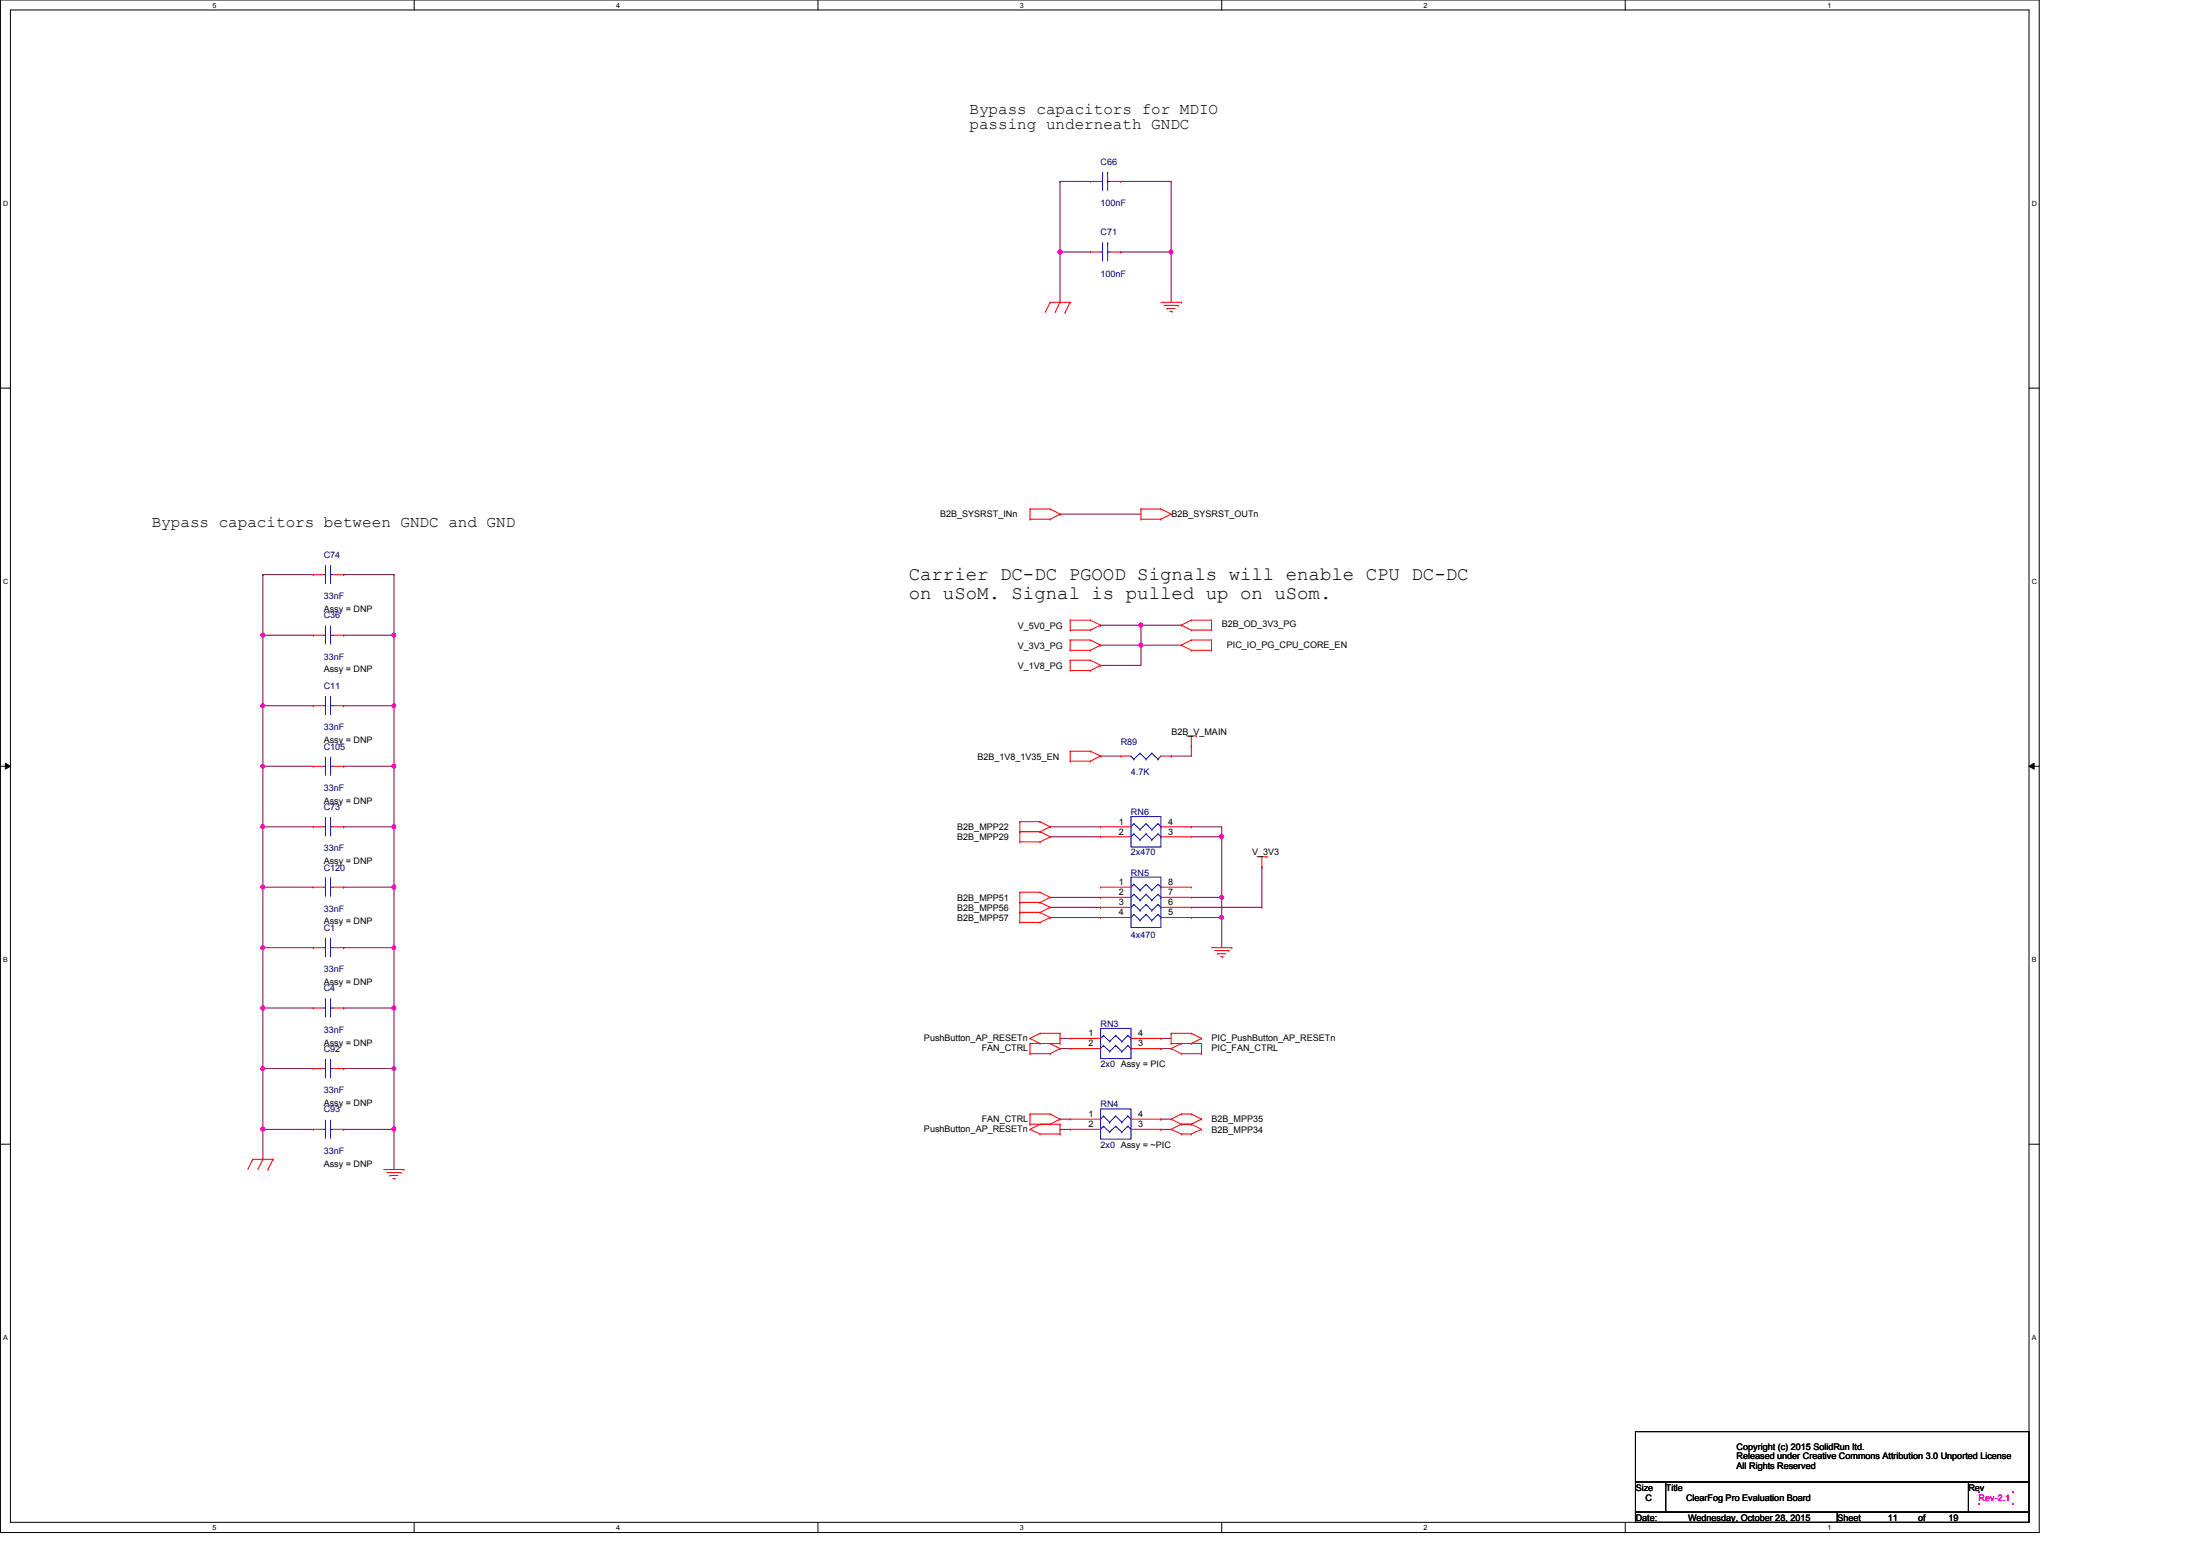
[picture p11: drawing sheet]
<svg xmlns="http://www.w3.org/2000/svg" width="420mm" height="297mm" viewBox="0 0 420 297" stroke-linecap="round" stroke-linejoin="round" font-family="sans-serif">
<path d="M.1 0h389v292.5h-389zM2 1.9h385.2v288.7h-385.2z" fill="none" stroke="#000" stroke-width=".19"/>
<g fill="#fff">
<path d="M40.6 .2h.7v1.5h-.7z"/>
<path d="M40.6 290.8h.7v1.5h-.7z"/>
</g>
<path d="M79 0v1.9M79 290.6v1.9" fill="none" stroke="#000" stroke-width=".19"/>
<g fill="#fff">
<path d="M117.6 .2h.8v1.5h-.8z"/>
<path d="M117.6 290.8h.8v1.5h-.8z"/>
</g>
<path d="M156.1 0v1.9M156.1 290.6v1.9" fill="none" stroke="#000" stroke-width=".19"/>
<g fill="#fff">
<path d="M194.6 .2h.8v1.5h-.8z"/>
<path d="M194.6 290.8h.8v1.5h-.8z"/>
</g>
<path d="M233.1 0v1.9M233.1 290.6v1.9" fill="none" stroke="#000" stroke-width=".19"/>
<g fill="#fff">
<path d="M271.7 .2h.7v1.5h-.7z"/>
<path d="M271.7 290.8h.7v1.5h-.7z"/>
</g>
<path d="M310.1 0v1.9M310.1 290.6v1.9" fill="none" stroke="#000" stroke-width=".19"/>
<g fill="#fff">
<path d="M348.7 .2h.8v1.5h-.8z"/>
<path d="M348.7 290.8h.8v1.5h-.8z"/>
<path d="M.6 38h1v1.5h-1z"/>
<path d="M387.7 38h1v1.5h-1z"/>
<path d="M.6 110.2h1v1.5h-1z"/>
<path d="M387.7 110.2h1v1.5h-1z"/>
</g>
<path d="M.1 74.1h1.9M387.2 74.1h1.9" fill="none" stroke="#000" stroke-width=".19"/>
<g fill="#fff">
<path d="M.6 182.3h.9v1.6h-.9z"/>
<path d="M387.7 182.3h.9v1.6h-.9z"/>
</g>
<path d="M.1 146.3h1.9M1 145.7l1 .6-1 .5zM387.2 146.3l1-.6v1.1zM387.2 146.3h1.9" fill="none" stroke="#000" stroke-width=".19"/>
<path d="M1 145.7l1 .6-1 .5zM387.2 146.3l1-.6v1.1z" fill="#000"/>
<g fill="#fff">
<path d="M.6 254.5h.9v1.5h-.9z"/>
<path d="M387.7 254.5h.9v1.5h-.9z"/>
</g>
<path d="M.1 218.4h1.9M387.2 218.4h1.9" fill="none" stroke="#000" stroke-width=".19"/>
<path d="M210 119.3h.1M210 119.3h15.4M217.7 119.3h.1M217.7 119.3v3.8h-7.7M210 123.1h.1M210 144.3h.1M210 144.3h3.9" fill="none" stroke="#800040" stroke-width=".19"/>
<circle cx="217.7" cy="119.3" r=".38" fill="#f0f"/>
<circle cx="217.7" cy="119.3" r=".38" fill="none" stroke="#f0f" stroke-width=".19"/>
<path d="M210 127h.1M217.7 123.1h.1M217.7 123.1v3.9h-7.7M217.7 123.1h7.7M223.5 144.3h.1M227.3 142.4h.1M227.3 142.4v1.9h-3.8" fill="none" stroke="#800040" stroke-width=".19"/>
<circle cx="217.7" cy="123.1" r=".37" fill="#f0f"/>
<circle cx="217.7" cy="123.1" r=".37" fill="none" stroke="#f0f" stroke-width=".19"/>
<g fill="none" stroke="#800040" stroke-width=".19">
<path d="M202.3 34.6h.1M202.3 34.6h5.8M202.3 34.6v13.5M202.3 98.1h.1M202.3 98.1h15.4M202.3 198.2h.1M202.3 198.2h1.9M221.5 198.2h.1M221.5 198.2h2M202.3 200.2h.1M202.3 215.6h.1M202.3 213.6h.1"/>
<path d="M202.3 200.2h1.9M202.3 213.6h1.9M202.3 215.6h1.9M221.5 200.2h.1M221.5 213.6h.1M221.5 215.6h.1M221.5 200.2h2M221.5 213.6h2M221.5 215.6h2"/>
</g>
<circle cx="202.3" cy="48.1" r=".38" fill="#f0f"/>
<circle cx="202.3" cy="48.1" r=".38" fill="none" stroke="#f0f" stroke-width=".19"/>
<path d="M223.5 34.6h.1M223.5 34.6v13.5M202.3 48.1h.1M202.3 48.1h5.8M202.3 48.1v9.6" fill="none" stroke="#800040" stroke-width=".19"/>
<circle cx="223.4" cy="48.1" r=".37" fill="#f0f"/>
<circle cx="223.4" cy="48.1" r=".37" fill="none" stroke="#f0f" stroke-width=".19"/>
<g fill="none" stroke="#800040" stroke-width=".19">
<path d="M213.9 34.6h.1M213.9 34.6h9.6M213.9 48.1h.1M213.9 48.1h9.6M223.5 48.1h.1M223.5 48.1v9.6M200.4 175.1h.1M200.4 175.1h9.6M227.3 175.1h5.8M227.3 173.2h13.5M227.3 171.3h5.8M233.1 175.1h.1"/>
<path d="M233.1 171.3h.1M233.1 171.3v9.6M240.8 165.5h.1M240.8 173.2h.1M240.8 165.5v7.7"/>
</g>
<circle cx="233.1" cy="175.1" r=".36" fill="#f0f"/>
<circle cx="233.1" cy="175.1" r=".36" fill="none" stroke="#f0f" stroke-width=".19"/>
<g fill="none" stroke="#800040" stroke-width=".19">
<path d="M200.4 157.8h.1M200.4 159.7h.1M200.4 157.8h9.6M200.4 159.7h9.6M227.3 157.8h.1M227.3 157.8h5.8v13.5M227.3 159.7h5.8M233.1 159.7h.1M200.4 171.3h9.6M200.4 173.2h9.6M210 171.3h.1M210 173.2h.1"/>
<path d="M233.1 171.3h.1"/>
</g>
<circle cx="233.1" cy="159.7" r=".37" fill="#f0f"/>
<circle cx="233.1" cy="159.7" r=".37" fill="none" stroke="#f0f" stroke-width=".19"/>
<circle cx="233.1" cy="171.3" r=".37" fill="#f0f"/>
<circle cx="233.1" cy="171.3" r=".37" fill="none" stroke="#f0f" stroke-width=".19"/>
<path d="M50.2 121.2h.1M50.2 121.2h9.6M65.6 121.2h.1M65.6 121.2h9.6M75.2 121.2h.1M75.2 121.2v13.5" fill="none" stroke="#800040" stroke-width=".19"/>
<circle cx="50.1" cy="121.2" r=".36" fill="#f0f"/>
<circle cx="50.1" cy="121.2" r=".36" fill="none" stroke="#f0f" stroke-width=".19"/>
<path d="M50.2 121.2h.1M50.2 121.2v13.5M65.6 134.7h.1M65.6 134.7h9.6" fill="none" stroke="#800040" stroke-width=".19"/>
<circle cx="75.2" cy="134.7" r=".36" fill="#f0f"/>
<circle cx="75.2" cy="134.7" r=".36" fill="none" stroke="#f0f" stroke-width=".19"/>
<path d="M75.2 134.7h.1M75.2 134.7v23.1M65.6 146.3h.1M65.6 146.3h9.6M75.2 146.3h.1" fill="none" stroke="#800040" stroke-width=".19"/>
<circle cx="75.2" cy="157.8" r=".37" fill="#f0f"/>
<circle cx="75.2" cy="157.8" r=".37" fill="none" stroke="#f0f" stroke-width=".19"/>
<circle cx="75.2" cy="146.2" r=".36" fill="#f0f"/>
<circle cx="75.2" cy="146.2" r=".36" fill="none" stroke="#f0f" stroke-width=".19"/>
<path d="M65.6 157.8h.1M65.6 157.8h9.6M75.2 157.8h.1M75.2 157.8v11.5h-9.6M65.6 169.3h.1" fill="none" stroke="#800040" stroke-width=".19"/>
<circle cx="75.2" cy="169.3" r=".36" fill="#f0f"/>
<circle cx="75.2" cy="169.3" r=".36" fill="none" stroke="#f0f" stroke-width=".19"/>
<path d="M75.2 169.3h.1M75.2 169.3v23.1M65.6 180.9h.1M65.6 180.9h9.6M75.2 180.9h.1" fill="none" stroke="#800040" stroke-width=".19"/>
<circle cx="75.2" cy="192.4" r=".37" fill="#f0f"/>
<circle cx="75.2" cy="192.4" r=".37" fill="none" stroke="#f0f" stroke-width=".19"/>
<circle cx="75.2" cy="180.9" r=".36" fill="#f0f"/>
<circle cx="75.2" cy="180.9" r=".36" fill="none" stroke="#f0f" stroke-width=".19"/>
<path d="M65.6 192.4h.1M65.6 192.4h9.6M75.2 192.4h.1M75.2 192.4v11.6h-9.6M65.6 204h.1" fill="none" stroke="#800040" stroke-width=".19"/>
<circle cx="75.2" cy="203.9" r=".36" fill="#f0f"/>
<circle cx="75.2" cy="203.9" r=".36" fill="none" stroke="#f0f" stroke-width=".19"/>
<path d="M65.6 215.6h.1M65.6 215.6h9.6M75.2 204h.1M75.2 215.6h.1M75.2 204v19.2" fill="none" stroke="#800040" stroke-width=".19"/>
<circle cx="75.2" cy="215.5" r=".36" fill="#f0f"/>
<circle cx="75.2" cy="215.5" r=".36" fill="none" stroke="#f0f" stroke-width=".19"/>
<path d="M50.2 215.6h.1M50.2 215.6h9.6M50.2 215.6v5.7" fill="none" stroke="#800040" stroke-width=".19"/>
<circle cx="50.1" cy="215.5" r=".36" fill="#f0f"/>
<circle cx="50.1" cy="215.5" r=".36" fill="none" stroke="#f0f" stroke-width=".19"/>
<path d="M50.2 204h.1M50.2 204h9.6" fill="none" stroke="#800040" stroke-width=".19"/>
<circle cx="50.1" cy="203.9" r=".36" fill="#f0f"/>
<circle cx="50.1" cy="203.9" r=".36" fill="none" stroke="#f0f" stroke-width=".19"/>
<path d="M50.2 192.4h.1M50.2 192.4h9.6M50.2 204h.1M50.2 204v11.6" fill="none" stroke="#800040" stroke-width=".19"/>
<circle cx="50.1" cy="192.4" r=".37" fill="#f0f"/>
<circle cx="50.1" cy="192.4" r=".37" fill="none" stroke="#f0f" stroke-width=".19"/>
<path d="M50.2 192.4h.1M50.2 180.9h.1M50.2 180.9v23.1M50.2 180.9h9.6" fill="none" stroke="#800040" stroke-width=".19"/>
<circle cx="50.1" cy="180.9" r=".36" fill="#f0f"/>
<circle cx="50.1" cy="180.9" r=".36" fill="none" stroke="#f0f" stroke-width=".19"/>
<path d="M50.2 169.3h.1M50.2 169.3h9.6" fill="none" stroke="#800040" stroke-width=".19"/>
<circle cx="50.1" cy="169.3" r=".36" fill="#f0f"/>
<circle cx="50.1" cy="169.3" r=".36" fill="none" stroke="#f0f" stroke-width=".19"/>
<path d="M50.2 157.8h.1M50.2 146.3h.1M50.2 146.3v34.6M50.2 157.8h9.6M50.2 146.3h9.6M50.2 169.3h.1" fill="none" stroke="#800040" stroke-width=".19"/>
<circle cx="50.1" cy="157.8" r=".37" fill="#f0f"/>
<circle cx="50.1" cy="157.8" r=".37" fill="none" stroke="#f0f" stroke-width=".19"/>
<circle cx="50.1" cy="146.2" r=".36" fill="#f0f"/>
<circle cx="50.1" cy="146.2" r=".36" fill="none" stroke="#f0f" stroke-width=".19"/>
<path d="M50.2 134.7h.1M50.2 134.7h9.6" fill="none" stroke="#800040" stroke-width=".19"/>
<circle cx="50.1" cy="134.7" r=".36" fill="#f0f"/>
<circle cx="50.1" cy="134.7" r=".36" fill="none" stroke="#f0f" stroke-width=".19"/>
<path d="M50.2 109.7h.1M50.2 109.7v11.5M50.2 109.7h9.6M65.6 109.7h.1M65.6 109.7h9.6M75.2 109.7h.1M75.2 109.7v11.5M50.2 134.7h.1M50.2 134.7v11.6" fill="none" stroke="#800040" stroke-width=".19"/>
<circle cx="75.2" cy="121.2" r=".36" fill="#f0f"/>
<circle cx="75.2" cy="121.2" r=".36" fill="none" stroke="#f0f" stroke-width=".19"/>
<g fill="none" stroke="#f00" stroke-width=".19">
<path d="M200.4 57.7h.1M200.4 57.7h3.8M200.4 57.7l-1 1.9M202.3 57.7h.1M202.3 57.7l-1 1.9M203.2 59.6h.1M204.2 57.7h.1M204.2 57.7l-1 1.9M221.5 57.7h3.9M222.1 58.3h2.7M222.7 58.9h.1M222.7 58.9h1.5"/>
<path d="M223.3 59.4h.4M223.7 59.4h.1M224.8 58.3h.1M225.4 57.7h.1M196.6 99.1h.1M196.6 97.2h.1M196.6 97.2v1.9M196.6 97.2h3.8M196.6 99.1h3.8M200.4 99.1h.1M200.4 97.2h.1M200.4 97.2l1.9 .9"/>
<path d="M202.3 98.1h.1M202.3 98.1l-1.9 1M217.7 99.1h.1M217.7 97.2h.1M217.7 97.2h3.8M217.7 99.1h3.8M217.7 97.2v1.9M221.5 97.2h.1M221.5 99.1h.1M221.5 97.2l2 .9M223.5 98.1h.1M223.5 98.1l-2 1"/>
<path d="M204.2 118.4h.1M204.2 118.4h3.9M204.2 118.4v1.9M208.1 118.4h.1M208.1 118.4l1.9 .9M210 119.3h.1M210 119.3l-1.9 1M225.4 119.3h.1M225.4 119.3l1.9 1M227.3 118.4h.1M227.3 118.4h3.9M227.3 118.4l-1.9 .9"/>
<path d="M231.2 118.4h.1M231.2 118.4v1.9M204.2 120.3h.1M204.2 124.1h.1M204.2 122.2h.1M204.2 128h.1M204.2 126h.1M204.2 120.3h3.9M204.2 122.2v1.9M204.2 126v2M204.2 122.2h3.9M204.2 124.1h3.9"/>
<path d="M204.2 126h3.9M204.2 128h3.9M208.1 120.3h.1M208.1 122.2h.1M208.1 124.1h.1M208.1 126h.1M208.1 128h.1M208.1 122.2l1.9 .9M208.1 126l1.9 1M210 123.1h.1M210 127h.1M210 123.1l-1.9 1"/>
<path d="M210 127l-1.9 1M225.4 123.1h.1M225.4 123.1l1.9 1M227.3 120.3h.1M227.3 124.1h.1M227.3 122.2h.1M227.3 120.3h3.9M227.3 122.2h3.9M227.3 124.1h3.9M227.3 122.2l-1.9 .9M231.2 120.3h.1M231.2 122.2h.1"/>
<path d="M231.2 124.1h.1M231.2 122.2v1.9M194.6 158.7h.1M194.6 156.8h.1M194.6 156.8h3.9M194.6 158.7h3.9M194.6 156.8v3.9M198.5 156.8h.1M198.5 158.7h.1M198.5 156.8l1.9 1M198.5 158.7l1.9 1M200.4 157.8h.1"/>
<path d="M200.4 159.7h.1M200.4 157.8l-1.9 .9M200.4 159.7l-1.9 1M204.2 145.3h.1M204.2 143.4h.1M204.2 143.4v1.9M204.2 143.4h3.9M204.2 145.3h3.9M208.1 143.4h.1M208.1 145.3h.1M208.1 143.4l1.9 .9M210 144.3h.1"/>
<path d="M210 144.3l-1.9 1M226.4 140.5h1.9M227.3 142.4h.1M227.3 140.5v1.9M228.3 140.5h.1M194.6 160.7h.1M194.6 172.3h.1M194.6 170.3h.1M194.6 176.1h.1M194.6 174.2h.1M194.6 170.3v5.8M194.6 160.7h3.9"/>
<path d="M194.6 170.3h3.9M194.6 172.3h3.9M194.6 174.2h3.9M194.6 176.1h3.9M198.5 160.7h.1M198.5 170.3h.1M198.5 172.3h.1M198.5 174.2h.1M198.5 176.1h.1M198.5 170.3l1.9 1M198.5 174.2l1.9 .9M198.5 172.3l1.9 .9"/>
<path d="M200.4 171.3h.1M200.4 175.1h.1M200.4 173.2h.1M200.4 171.3l-1.9 1M200.4 175.1l-1.9 1M200.4 173.2l-1.9 1M239.9 163.5h1.9M240.8 165.5h.1M240.8 163.5v2M241.8 163.5h.1M196.6 198.2h.1M196.6 199.2h.1"/>
<path d="M196.6 199.2h5.7M196.6 198.2l1.9 1M196.6 199.2v1.9M198.5 199.2h.1M198.5 197.2h.1M198.5 197.2l-1.9 1M198.5 197.2h3.8M200.4 199.2h.1M200.4 199.2l1.9 1M202.3 197.2h.1M202.3 199.2h.1M202.3 197.2v2"/>
<path d="M223.5 197.2h.1M223.5 199.2h.1M223.5 199.2h5.8M223.5 197.2h3.8M223.5 197.2v2M225.4 199.2h.1M225.4 199.2l-1.9 1M227.3 199.2h.1M227.3 197.2h.1M227.3 197.2l2 1M229.3 198.2h.1M229.3 199.2h.1"/>
<path d="M229.3 198.2l-2 1M229.3 199.2v1.9M231.2 180.9h3.9M231.8 181.4h2.7M232.4 182h.1M232.4 182h1.5M232.9 182.6h.4M233.3 182.6h.1M234.5 181.4h.1M235.1 180.9h.1M196.6 201.1h.1M196.6 215.6h.1"/>
<path d="M196.6 214.6h.1M196.6 212.6h.1M196.6 201.1h3.8M196.6 212.6v2M196.6 214.6h5.7M196.6 212.6h3.8M196.6 215.6l1.9 .9M198.5 216.5h.1M198.5 214.6h.1M198.5 216.5h3.8M198.5 214.6l-1.9 1M200.4 201.1h.1"/>
<path d="M200.4 212.6h.1M200.4 214.6h.1M200.4 212.6l1.9 1M202.3 200.2h.1M202.3 214.6h.1M202.3 216.5h.1M202.3 213.6h.1M202.3 214.6v1.9M202.3 200.2l-1.9 .9M202.3 213.6l-1.9 1M223.5 215.6h.1M223.5 200.2h.1"/>
<path d="M223.5 213.6h.1M223.5 215.6l1.9 .9M223.5 200.2l1.9 .9M223.5 213.6l1.9 1M225.4 214.6h.1M225.4 216.5h.1M225.4 201.1h.1M225.4 212.6h.1M225.4 201.1h3.9M225.4 214.6l-1.9 1M225.4 214.6h1.9M225.4 216.5h1.9"/>
<path d="M225.4 212.6l-1.9 1M225.4 212.6h1.9M227.3 214.6h.1M227.3 216.5h.1M227.3 212.6h.1M227.3 214.6l2 1M227.3 212.6l2 1M229.3 215.6h.1M229.3 201.1h.1M229.3 213.6h.1M229.3 215.6l-2 .9M229.3 213.6l-2 1"/>
<path d="M48.2 221.3h.1M48.2 221.3l-.9 1.9M48.2 221.3h3.9M50.2 221.3h.1M50.2 221.3l-1 1.9M51.1 223.2h.1M52.1 221.3h.1M52.1 221.3l-1 1.9M73.2 223.2h3.9M73.8 223.8h2.7M74.4 224.4h.1M74.4 224.4h1.5"/>
<path d="M75 225h.4M75.4 225h.1M76.5 223.8h.1M77.1 223.2h.1"/>
</g>
<path d="M312.1 273.3h75.1v9.6h-75.1zM312.1 282.9h5.7v5.7h-5.7zM312.1 288.6h38.5v2h-38.5zM317.8 282.9h57.8v5.7h-57.8zM350.6 288.6h36.6v2h-36.6zM375.6 282.9h11.6v5.7h-11.6z" fill="none" stroke="#000" stroke-width=".19"/>
<g fill="#f0f">
<path d="M377.4 284.6h.3v.4h-.3z"/>
<path d="M384 284.6h.3v.4h-.3z"/>
<path d="M384 287h.3v.3h-.3z"/>
<path d="M377.4 287h.3v.3h-.3z"/>
</g>
<path d="M312.1 273.3h75.1v9.6h-75.1zM312.1 282.9h5.7v5.7h-5.7zM312.1 288.6h38.5v2h-38.5zM317.8 282.9h57.8v5.7h-57.8zM350.6 288.6h36.6v2h-36.6zM375.6 282.9h11.6v5.7h-11.6z" fill="none" stroke="#000" stroke-width=".19"/>
<g fill="#f0f">
<path d="M377.4 284.6h.3v.4h-.3z"/>
<path d="M384 284.6h.3v.4h-.3z"/>
<path d="M384 287h.3v.3h-.3z"/>
<path d="M377.4 287h.3v.3h-.3z"/>
</g>
<path d="M312.1 273.3h75.1v9.6h-75.1zM312.1 282.9h5.7v5.7h-5.7zM312.1 288.6h38.5v2h-38.5zM317.8 282.9h57.8v5.7h-57.8zM350.6 288.6h36.6v2h-36.6zM375.6 282.9h11.6v5.7h-11.6z" fill="none" stroke="#000" stroke-width=".19"/>
<g fill="#f0f">
<path d="M377.4 284.6h.3v.4h-.3z"/>
<path d="M384 284.6h.3v.4h-.3z"/>
<path d="M384 287h.3v.3h-.3z"/>
<path d="M377.4 287h.3v.3h-.3z"/>
</g>
<g fill="none" stroke="#00f" stroke-width=".19">
<path d="M210 34.6h.4M210.4 34.6h.1M210.4 32.9h.1M210.4 32.9v3.5M211.4 32.9h.1M211.4 34.6h.1M211.4 32.9v3.5M211.4 34.6h.5M210 48.1h.4M210.4 48.1h.1M210.4 46.4h.1M210.4 46.4v3.4"/>
<path d="M211.4 46.4h.1M211.4 48.1h.1M211.4 48.1h.5M211.4 46.4v3.4M61.7 109.7h.4M62.1 119.5h.1M62.1 109.7h.1M62.1 108h.1M62.1 108v3.4M62.1 119.5v3.4M63.1 119.5h.1M63.1 108h.1"/>
<path d="M63.1 109.7h.1M63.1 108v3.4M63.1 119.5v3.4M63.1 109.7h.5M61.7 134.7h.4M61.7 121.2h.4M62.1 134.7h.1M62.1 133h.1M62.1 121.2h.1M62.1 133v3.4M63.1 133h.1M63.1 134.7h.1"/>
<path d="M63.1 121.2h.1M63.1 133v3.4M63.1 134.7h.5M63.1 121.2h.5M61.7 146.3h.4M61.7 157.8h.4M62.1 146.3h.1M62.1 144.5h.1M62.1 157.8h.1M62.1 156.1h.1M62.1 144.5v3.5M62.1 156.1v3.5"/>
<path d="M63.1 144.5h.1M63.1 146.3h.1M63.1 156.1h.1M63.1 157.8h.1M63.1 146.3h.5M63.1 144.5v3.5M63.1 156.1v3.5M63.1 157.8h.5M215.8 155.9h5.7v5.8h-5.7zM215.8 144.3h.1M215.8 144.3l.6 .6M216.4 144.9h.1"/>
<path d="M216.4 157.2h.1M216.4 159.2h.1M216.4 157.2l-.6 .6M216.4 157.2l1.2 1.2M216.4 159.2l1.2 1.1M216.4 159.2l-.6 .5M217.6 143.8h.1M217.6 158.4h.1M217.6 143.8l1.1 1.1M217.6 143.8l-1.2 1.1M218.7 144.9h.1M218.7 157.2h.1"/>
<path d="M218.7 159.2h.1M218.7 157.2l-1.1 1.2M218.7 157.2l1.1 1.2M218.7 159.2l1.1 1.1M218.7 159.2l-1.1 1.1M219.8 143.8h.1M219.8 158.4h.1M219.8 143.8l1.2 1.1M219.8 143.8l-1.1 1.1M221 144.9h.1M221 157.2h.1M221 159.2h.1"/>
<path d="M221 157.2l-1.2 1.2M221 157.2l.5 .6M221 159.2l.5 .5M221 159.2l-1.2 1.1M221.5 157.8h.1M221.5 159.7h.1M221.5 144.3l-.5 .6M61.7 169.3h.4M62.1 179.2h.1M62.1 169.3h.1M62.1 167.6h.1M62.1 167.6v3.5"/>
<path d="M62.1 179.2v3.4M63.1 179.2h.1M63.1 167.6h.1M63.1 169.3h.1M63.1 167.6v3.5M63.1 179.2v3.4M63.1 169.3h.5M215.8 167.4h5.7v9.6h-5.7zM216.4 168.8h.1M216.4 170.7h.1M216.4 172.6h.1M216.4 174.5h.1"/>
<path d="M216.4 168.8l1.2 1.1M216.4 168.8l-.6 .5M216.4 170.7l1.2 1.1M216.4 170.7l-.6 .6M216.4 172.6l1.2 1.2M216.4 172.6l-.6 .6M216.4 174.5l1.2 1.2M216.4 174.5l-.6 .6M217.6 160.3h.1M217.6 169.9h.1M217.6 171.8h.1M217.6 173.8h.1"/>
<path d="M217.6 175.7h.1M218.7 168.8h.1M218.7 170.7h.1M218.7 172.6h.1M218.7 174.5h.1M218.7 168.8l1.1 1.1M218.7 168.8l-1.1 1.1M218.7 170.7l1.1 1.1M218.7 170.7l-1.1 1.1M218.7 172.6l1.1 1.2M218.7 172.6l-1.1 1.2M218.7 174.5l1.1 1.2"/>
<path d="M218.7 174.5l-1.1 1.2M219.8 160.3h.1M219.8 169.9h.1M219.8 171.8h.1M219.8 173.8h.1M219.8 175.7h.1M221 168.8h.1M221 170.7h.1M221 172.6h.1M221 174.5h.1M221 168.8l.5 .5M221 168.8l-1.2 1.1"/>
<path d="M221 170.7l.5 .6M221 170.7l-1.2 1.1M221 172.6l.5 .6M221 172.6l-1.2 1.2M221 174.5l.5 .6M221 174.5l-1.2 1.2M221.5 169.3h.1M221.5 171.3h.1M221.5 173.2h.1M221.5 175.1h.1M61.7 192.4h.4M61.7 180.9h.4"/>
<path d="M62.1 192.4h.1M62.1 190.7h.1M62.1 180.9h.1M62.1 190.7v3.4M63.1 190.7h.1M63.1 192.4h.1M63.1 180.9h.1M63.1 190.7v3.4M63.1 192.4h.5M63.1 180.9h.5M210 196.3h5.8v5.8h-5.8zM210.6 197.7h.1"/>
<path d="M210.6 199.6h.1M210.6 197.7l-.6 .5M210.6 197.7l1.2 1.1M210.6 199.6l1.2 1.1M210.6 199.6l-.6 .6M211.8 198.8h.1M212.9 197.7h.1M212.9 199.6h.1M212.9 197.7l-1.1 1.1M212.9 197.7l1.2 1.1M212.9 199.6l1.2 1.1M212.9 199.6l-1.1 1.1"/>
<path d="M214.1 198.8h.1M215.2 197.7h.1M215.2 199.6h.1M215.2 197.7l-1.1 1.1M215.2 197.7l.6 .5M215.2 199.6l.6 .6M215.2 199.6l-1.1 1.1M215.8 198.2h.1M61.7 215.6h.4M61.7 204h.4M62.1 215.6h.1M62.1 213.8h.1"/>
<path d="M62.1 204h.1M62.1 202.2h.1M62.1 202.2v3.5M62.1 213.8v3.5M63.1 213.8h.1M63.1 215.6h.1M63.1 202.2h.1M63.1 204h.1M63.1 202.2v3.5M63.1 213.8v3.5M63.1 215.6h.5M63.1 204h.5"/>
<path d="M210 211.7h5.8v5.7h-5.8zM210.6 213h.1M210.6 215h.1M210.6 213l-.6 .6M210.6 213l1.2 1.2M210.6 215l1.2 1.1M210.6 215l-.6 .6M211.8 200.7h.1M211.8 214.2h.1M211.8 216.1h.1M212.9 213h.1M212.9 215h.1"/>
<path d="M212.9 213l-1.1 1.2M212.9 213l1.2 1.2M212.9 215l1.2 1.1M212.9 215l-1.1 1.1M214.1 200.7h.1M214.1 214.2h.1M214.1 216.1h.1M215.2 213h.1M215.2 215h.1M215.2 213l-1.1 1.2M215.2 213l.6 .6M215.2 215l.6 .6"/>
<path d="M215.2 215l-1.1 1.1M215.8 200.2h.1M215.8 213.6h.1M215.8 215.6h.1"/>
</g>
<g fill="none" stroke="#f00" stroke-width=".19">
<path d="M208.1 34.6h.1M208.1 34.6h1.9M211.9 34.6h2M213.9 34.6h.1M208.1 48.1h.1M208.1 48.1h1.9M211.9 48.1h2M213.9 48.1h.1M59.8 109.7h.1M59.8 109.7h1.9M63.6 109.7h2M65.6 109.7h.1"/>
<path d="M59.8 134.7h.1M59.8 121.2h.1M59.8 134.7h1.9M59.8 121.2h1.9M63.6 134.7h2M63.6 121.2h2M65.6 134.7h.1M65.6 121.2h.1M59.8 146.3h.1M59.8 157.8h.1M59.8 146.3h1.9M59.8 157.8h1.9"/>
<path d="M63.6 146.3h2M63.6 157.8h2M65.6 146.3h.1M65.6 157.8h.1M210 157.8h.1M210 159.7h.1M210 157.8h5.8M210 159.7h5.8M213.9 144.3h.1M213.9 144.3h1.9M221.5 144.3h2M221.5 157.8h5.8"/>
<path d="M221.5 159.7h5.8M223.5 144.3h.1M227.3 159.7h.1M227.3 157.8h.1M59.8 169.3h.1M59.8 169.3h1.9M63.6 169.3h2M65.6 169.3h.1M210 169.3h.1M210 171.3h.1M210 173.2h.1M210 175.1h.1"/>
<path d="M210 169.3h5.8M210 171.3h5.8M210 173.2h5.8M210 175.1h5.8M221.5 169.3h5.8M221.5 171.3h5.8M221.5 173.2h5.8M221.5 175.1h5.8M227.3 175.1h.1M227.3 173.2h.1M227.3 171.3h.1M227.3 169.3h.1"/>
<path d="M59.8 192.4h.1M59.8 180.9h.1M59.8 192.4h1.9M59.8 180.9h1.9M63.6 192.4h2M63.6 180.9h2M65.6 192.4h.1M65.6 180.9h.1M204.2 198.2h.1M204.2 198.2h5.8M215.8 198.2h5.7M221.5 198.2h.1"/>
<path d="M59.8 215.6h.1M59.8 204h.1M59.8 215.6h1.9M59.8 204h1.9M63.6 215.6h2M63.6 204h2M65.6 215.6h.1M65.6 204h.1M204.2 200.2h.1M204.2 213.6h.1M204.2 215.6h.1M204.2 215.6h5.8"/>
<path d="M204.2 200.2h5.8M204.2 213.6h5.8M215.8 215.6h5.7M215.8 200.2h5.7M215.8 213.6h5.7M221.5 200.2h.1M221.5 215.6h.1M221.5 213.6h.1"/>
</g>
<circle cx="217.7" cy="119.3" r=".38" fill="#f0f"/>
<circle cx="217.7" cy="119.3" r=".38" fill="none" stroke="#f0f" stroke-width=".19"/>
<circle cx="217.7" cy="123.1" r=".37" fill="#f0f"/>
<circle cx="217.7" cy="123.1" r=".37" fill="none" stroke="#f0f" stroke-width=".19"/>
<circle cx="202.3" cy="48.1" r=".38" fill="#f0f"/>
<circle cx="202.3" cy="48.1" r=".38" fill="none" stroke="#f0f" stroke-width=".19"/>
<circle cx="223.4" cy="48.1" r=".37" fill="#f0f"/>
<circle cx="223.4" cy="48.1" r=".37" fill="none" stroke="#f0f" stroke-width=".19"/>
<circle cx="233.1" cy="175.1" r=".36" fill="#f0f"/>
<circle cx="233.1" cy="175.1" r=".36" fill="none" stroke="#f0f" stroke-width=".19"/>
<circle cx="233.1" cy="159.7" r=".37" fill="#f0f"/>
<circle cx="233.1" cy="159.7" r=".37" fill="none" stroke="#f0f" stroke-width=".19"/>
<circle cx="233.1" cy="171.3" r=".37" fill="#f0f"/>
<circle cx="233.1" cy="171.3" r=".37" fill="none" stroke="#f0f" stroke-width=".19"/>
<circle cx="50.1" cy="121.2" r=".36" fill="#f0f"/>
<circle cx="50.1" cy="121.2" r=".36" fill="none" stroke="#f0f" stroke-width=".19"/>
<circle cx="75.2" cy="134.7" r=".36" fill="#f0f"/>
<circle cx="75.2" cy="134.7" r=".36" fill="none" stroke="#f0f" stroke-width=".19"/>
<circle cx="75.2" cy="157.8" r=".37" fill="#f0f"/>
<circle cx="75.2" cy="157.8" r=".37" fill="none" stroke="#f0f" stroke-width=".19"/>
<circle cx="75.2" cy="146.2" r=".36" fill="#f0f"/>
<circle cx="75.2" cy="146.2" r=".36" fill="none" stroke="#f0f" stroke-width=".19"/>
<circle cx="75.2" cy="169.3" r=".36" fill="#f0f"/>
<circle cx="75.2" cy="169.3" r=".36" fill="none" stroke="#f0f" stroke-width=".19"/>
<circle cx="75.2" cy="192.4" r=".37" fill="#f0f"/>
<circle cx="75.2" cy="192.4" r=".37" fill="none" stroke="#f0f" stroke-width=".19"/>
<circle cx="75.2" cy="180.9" r=".36" fill="#f0f"/>
<circle cx="75.2" cy="180.9" r=".36" fill="none" stroke="#f0f" stroke-width=".19"/>
<circle cx="75.2" cy="203.9" r=".36" fill="#f0f"/>
<circle cx="75.2" cy="203.9" r=".36" fill="none" stroke="#f0f" stroke-width=".19"/>
<circle cx="75.2" cy="215.5" r=".36" fill="#f0f"/>
<circle cx="75.2" cy="215.5" r=".36" fill="none" stroke="#f0f" stroke-width=".19"/>
<circle cx="50.1" cy="215.5" r=".36" fill="#f0f"/>
<circle cx="50.1" cy="215.5" r=".36" fill="none" stroke="#f0f" stroke-width=".19"/>
<circle cx="50.1" cy="203.9" r=".36" fill="#f0f"/>
<circle cx="50.1" cy="203.9" r=".36" fill="none" stroke="#f0f" stroke-width=".19"/>
<circle cx="50.1" cy="192.4" r=".37" fill="#f0f"/>
<circle cx="50.1" cy="192.4" r=".37" fill="none" stroke="#f0f" stroke-width=".19"/>
<circle cx="50.1" cy="180.9" r=".36" fill="#f0f"/>
<circle cx="50.1" cy="180.9" r=".36" fill="none" stroke="#f0f" stroke-width=".19"/>
<circle cx="50.1" cy="169.3" r=".36" fill="#f0f"/>
<circle cx="50.1" cy="169.3" r=".36" fill="none" stroke="#f0f" stroke-width=".19"/>
<circle cx="50.1" cy="157.8" r=".37" fill="#f0f"/>
<circle cx="50.1" cy="157.8" r=".37" fill="none" stroke="#f0f" stroke-width=".19"/>
<circle cx="50.1" cy="146.2" r=".36" fill="#f0f"/>
<circle cx="50.1" cy="146.2" r=".36" fill="none" stroke="#f0f" stroke-width=".19"/>
<circle cx="50.1" cy="134.7" r=".36" fill="#f0f"/>
<circle cx="50.1" cy="134.7" r=".36" fill="none" stroke="#f0f" stroke-width=".19"/>
<circle cx="75.2" cy="121.2" r=".36" fill="#f0f"/>
<circle cx="75.2" cy="121.2" r=".36" fill="none" stroke="#f0f" stroke-width=".19"/>
<g font-size="3.6">
<text x="173.4" y="110.7">Carrier DC-DC PGOOD Signals will enable CPU DC-DC</text>
<text x="173.4" y="114.3">on uSoM. Signal is pulled up on uSom.</text>
</g>
<g font-size="3">
<text x="185" y="21.7">Bypass capacitors for MDIO</text>
<text x="185" y="24.7">passing underneath GNDC</text>
<text x="29" y="100.6">Bypass capacitors between GNDC and GND</text>
</g>
<g font-size="1.7" fill="#000080">
<text x="210" y="31.5">C66</text>
<text x="210" y="39.3">100nF</text>
<text x="210" y="44.9">C71</text>
<text x="210" y="52.8">100nF</text>
<text x="61.8" y="106.5">C74</text>
<text x="61.8" y="118">C36</text>
<text x="61.8" y="114.4">33nF</text>
<text x="61.8" y="125.9">33nF</text>
<text x="61.8" y="131.5">C11</text>
<text x="61.8" y="143.1">C105</text>
<text x="61.8" y="139.4">33nF</text>
<text x="213.9" y="142.1">R89</text>
<text x="215.8" y="147.9">4.7K</text>
<text x="61.8" y="151">33nF</text>
<text x="61.8" y="154.6">C73</text>
<text x="215.8" y="155.6">RN6</text>
<text x="61.8" y="166.2">C120</text>
<text x="61.8" y="162.5">33nF</text>
<text x="215.8" y="163.3">2x470</text>
<text x="215.8" y="167.1">RN5</text>
<text x="61.8" y="177.7">C1</text>
<text x="61.8" y="174">33nF</text>
<text x="215.8" y="179.1">4x470</text>
<text x="61.8" y="185.6">33nF</text>
<text x="61.8" y="189.2">C4</text>
<text x="61.8" y="197.1">33nF</text>
<text x="210" y="196">RN3</text>
<text x="61.8" y="200.8">C92</text>
<text x="210" y="203.7">2x0 Assy = PIC</text>
<text x="61.8" y="208.7">33nF</text>
<text x="61.8" y="212.3">C93</text>
<text x="210" y="211.4">RN4</text>
<text x="61.8" y="220.3">33nF</text>
<text x="210" y="219.1">2x0 Assy = ~PIC</text>
</g>
<g font-size="1.7">
<text x="179.4" y="98.6">B2B_SYSRST_INn</text>
<text x="223.5" y="98.6">B2B_SYSRST_OUTn</text>
<text x="61.8" y="116.8">Assy = DNP</text>
<text x="194.2" y="120">V_5V0_PG</text>
<text x="233.1" y="119.8">B2B_OD_3V3_PG</text>
<text x="194.2" y="123.8">V_3V3_PG</text>
<text x="234.1" y="123.6">PIC_IO_PG_CPU_CORE_EN</text>
<text x="61.8" y="128.4">Assy = DNP</text>
<text x="194.2" y="127.7">V_1V8_PG</text>
<text x="61.8" y="141.9">Assy = DNP</text>
<text x="223.5" y="140.2">B2B_V_MAIN</text>
<text x="186.5" y="145">B2B_1V8_1V35_EN</text>
<text x="61.8" y="153.4">Assy = DNP</text>
<text x="182.7" y="158.5">B2B_MPP22</text>
<text x="182.7" y="160.4">B2B_MPP29</text>
<text x="213.5" y="157.4">1</text>
<text x="213.5" y="159.3">2</text>
<text x="222.9" y="159.3">3</text>
<text x="222.9" y="157.4">4</text>
<text x="61.8" y="164.9">Assy = DNP</text>
<text x="238.9" y="163.3">V_3V3</text>
<text x="182.7" y="171.9">B2B_MPP51</text>
<text x="182.7" y="173.9">B2B_MPP56</text>
<text x="213.5" y="169">1</text>
<text x="213.5" y="170.9">2</text>
<text x="213.5" y="172.8">3</text>
<text x="222.9" y="172.8">6</text>
<text x="222.9" y="170.9">7</text>
<text x="222.9" y="169">8</text>
<text x="61.8" y="176.4">Assy = DNP</text>
<text x="182.7" y="175.8">B2B_MPP57</text>
<text x="213.5" y="174.7">4</text>
<text x="222.9" y="174.7">5</text>
<text x="61.8" y="188">Assy = DNP</text>
<text x="207.7" y="197.8">1</text>
<text x="217.2" y="197.8">4</text>
<text x="61.8" y="199.6">Assy = DNP</text>
<text x="176.3" y="198.7">PushButton_AP_RESETn</text>
<text x="187.3" y="200.6">FAN_CTRL</text>
<text x="207.7" y="199.7">2</text>
<text x="217.2" y="199.7">3</text>
<text x="231.2" y="198.7">PIC_PushButton_AP_RESETn</text>
<text x="231.2" y="200.6">PIC_FAN_CTRL</text>
<text x="61.8" y="211.1">Assy = DNP</text>
<text x="176.3" y="216">PushButton_AP_RESETn</text>
<text x="187.3" y="214.1">FAN_CTRL</text>
<text x="207.7" y="213.2">1</text>
<text x="207.7" y="215.1">2</text>
<text x="217.2" y="215.1">3</text>
<text x="217.2" y="213.2">4</text>
<text x="231.2" y="214.2">B2B_MPP35</text>
<text x="231.2" y="216.2">B2B_MPP34</text>
<text x="61.8" y="222.7">Assy = DNP</text>
<text x="331.4" y="276.8">Copyright (c) 2015 SolidRun ltd.</text>
<text x="331.4" y="278.6">Released under Creative Commons Attribution 3.0 Unported License</text>
<text x="331.4" y="280.3">All Rights Reserved</text>
<text x="312.1" y="284.5">Size</text>
<text x="314" y="286.4">C</text>
<text x="317.9" y="284.5">Title</text>
<text x="321.7" y="286.4">ClearFog Pro Evaluation Board</text>
<text x="375.6" y="284.5">Rev</text>
<text x="312.1" y="290.3">Date:</text>
<text x="322.1" y="290.3">Wednesday, October 28, 2015</text>
<text x="350.6" y="290.3">Sheet</text>
<text x="360.3" y="290.3">11</text>
<text x="366" y="290.3">of</text>
<text x="371.8" y="290.3">19</text>
</g>
<text font-size="1.7" fill="#f0f" x="377.6" y="286.4">Rev-2.1</text>
<g font-size="1.4">
<text x="40.6" y="1.4">5</text>
<text x="117.6" y="1.4">4</text>
<text x="194.6" y="1.4">3</text>
<text x="271.7" y="1.4">2</text>
<text x="348.7" y="1.4">1</text>
<text x=".6" y="39.2">D</text>
<text x="387.7" y="39.2">D</text>
<text x=".6" y="111.4">C</text>
<text x="387.7" y="111.4">C</text>
<text x=".6" y="183.6">B</text>
<text x="387.7" y="183.6">B</text>
<text x=".6" y="255.7">A</text>
<text x="387.7" y="255.7">A</text>
<text x="40.6" y="292">5</text>
<text x="117.6" y="292">4</text>
<text x="194.6" y="292">3</text>
<text x="271.7" y="292">2</text>
<text x="348.7" y="292">1</text>
</g>
</svg>
